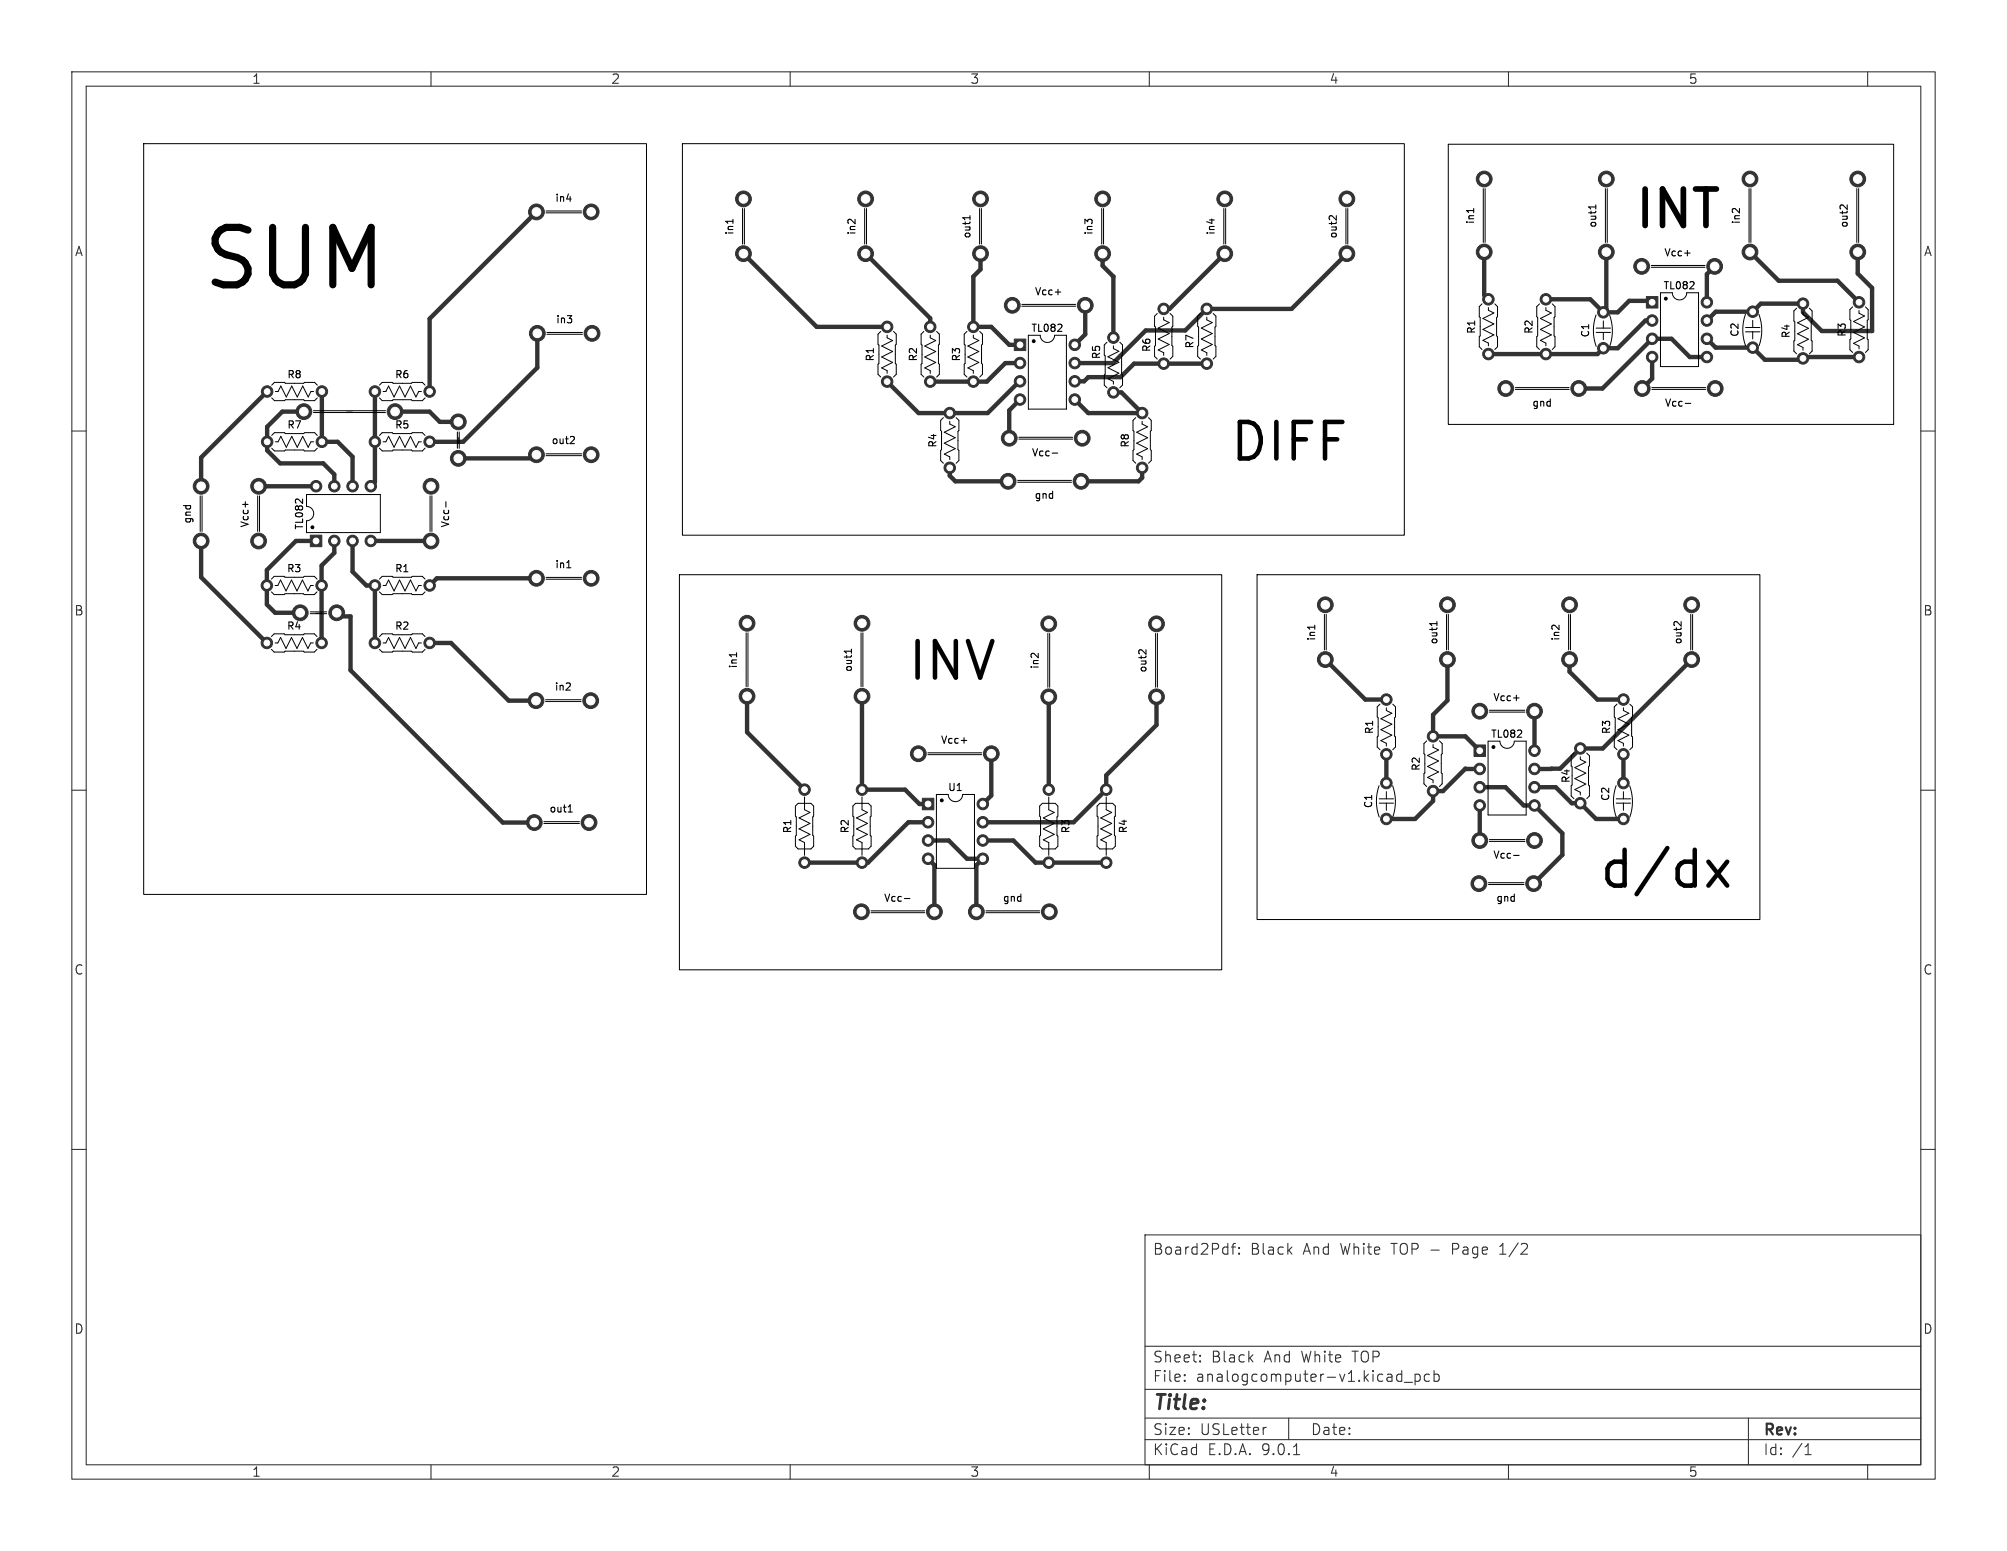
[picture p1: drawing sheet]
<svg xmlns="http://www.w3.org/2000/svg" width="279mm" height="216mm" viewBox="0 0 279 216" stroke-linecap="round" stroke-linejoin="round" font-family="sans-serif">
<g fill="none" stroke="#333" stroke-width=".15">
<path d="M10 10h259.4v195.9h-259.4zM12 12h255.4v191.9h-255.4zM60 10v2M110 10v2M160 10v2M210 10v2M260 10v2M10 60h2M267.4 60h2M10 110h2M267.4 110h2M10 160h2"/>
<path d="M159.4 171.9h108v32h-108zM171.4 173.6h.6M172 173.1l-.3 .1-.1 .1v1.3M172.5 174.4l.1 .1-.1 .1M172.5 174.4l-.1 .1 .1 .1M172.5 173.7v.1M172.5 174.4v.2M172.5 173.7h.1l-.1 .1M172.5 173.7h-.1l.1 .1M208.8 174.6h.8M209.1 173.3l-.3 .2M267.4 160h2"/>
<path d="M159.4 197.4h108M159.4 193.4h108M159.4 187.4h108M164.9 192.1l.1 .1-.1 .1M164.9 192.1v.1v.1M164.9 191.4v.1M164.9 192.1v.2M164.9 191.4h.1l-.1 .1M167.1 189.4v.1v.1M167.1 189.4l-.1 .1 .1 .1M167.1 188.7v.1M167.1 189.4v.2"/>
<path d="M167.1 188.7h-.1l.1 .1M176.3 198.7l-.3 .1M179.4 197.4v3M194.7 191.3l.4 .1M195.1 190.8v1.5M195.1 192.2l-.4 .1M195.5 192.4h1.1M197 191.4l.4-.1 .3 .3v.4l-.1 .2-.2 .1-.4-.1M197 191.3v1.5M199 191.4l-.4-.1-.3 .3v.4l.1 .2 .2 .1 .4-.1M199.6 191.4l.5-.1 .3 .3v.4l-.2 .2-.1 .1-.5-.1M199.6 190.8v1.5"/>
<path d="M243.4 197.4v6.5M60 203.9v2M110 203.9v2M159.4 200.4h108M160 203.9v2M180.1 202.5h.8M210 203.9v2M251.3 202.5h.8M251.4 201.3l.3-.3v1.5M260 203.9v2"/>
</g>
<g fill="#333" stroke="#333" stroke-width=".14">
<path d="M141.2 47.2h1.6v1.6h-1.6z"/>
<path d="M43.2 74.5h1.6v1.6h-1.6z"/>
<path d="M229.2 41.3h1.6v1.6h-1.6z"/>
<path d="M205.2 103.7h1.6v1.6h-1.6z"/>
<path d="M128.4 111.1h1.6v1.6h-1.6z"/>
<circle cx="226" cy="105" r=".8"/>
<circle cx="226" cy="97.4" r=".8"/>
<circle cx="193" cy="105" r=".8"/>
<circle cx="193" cy="97.4" r=".8"/>
<circle cx="251" cy="49.9" r=".8"/>
<circle cx="251" cy="42.3" r=".8"/>
<circle cx="37.2" cy="81.5" r=".8"/>
<circle cx="44.8" cy="81.5" r=".8"/>
<circle cx="228.5" cy="37.1" r="1.1"/>
<circle cx="238.7" cy="37.1" r="1.1"/>
<circle cx="136.5" cy="35.3" r="1.1"/>
<circle cx="136.5" cy="27.7" r="1.1"/>
<circle cx="74.8" cy="46.4" r="1.1"/>
<circle cx="82.4" cy="46.4" r="1.1"/>
<circle cx="206.6" cy="35.1" r="1.1"/>
<circle cx="206.6" cy="24.9" r="1.1"/>
<circle cx="142" cy="50.5" r=".8"/>
<circle cx="142" cy="53.1" r=".8"/>
<circle cx="142" cy="55.6" r=".8"/>
<circle cx="149.6" cy="55.6" r=".8"/>
<circle cx="149.6" cy="53.1" r=".8"/>
<circle cx="149.6" cy="50.5" r=".8"/>
<circle cx="149.6" cy="48" r=".8"/>
<circle cx="120.5" cy="35.3" r="1.1"/>
<circle cx="120.5" cy="27.7" r="1.1"/>
<circle cx="193" cy="114" r=".8"/>
<circle cx="193" cy="109" r=".8"/>
<circle cx="140.9" cy="42.5" r="1.1"/>
<circle cx="151.1" cy="42.5" r="1.1"/>
<circle cx="150.5" cy="67" r="1.1"/>
<circle cx="140.3" cy="67" r="1.1"/>
<circle cx="155" cy="54.6" r=".8"/>
<circle cx="155" cy="47" r=".8"/>
<circle cx="218.5" cy="91.8" r="1.1"/>
<circle cx="218.5" cy="84.2" r="1.1"/>
<circle cx="209.6" cy="54.1" r="1.1"/>
<circle cx="219.8" cy="54.1" r="1.1"/>
<circle cx="206" cy="99" r="1.1"/>
<circle cx="213.6" cy="99" r="1.1"/>
<circle cx="46.5" cy="75.3" r=".8"/>
<circle cx="49.1" cy="75.3" r=".8"/>
<circle cx="51.6" cy="75.3" r=".8"/>
<circle cx="51.6" cy="67.7" r=".8"/>
<circle cx="49.1" cy="67.7" r=".8"/>
<circle cx="46.5" cy="67.7" r=".8"/>
<circle cx="44" cy="67.7" r=".8"/>
<circle cx="82.3" cy="63.3" r="1.1"/>
<circle cx="74.7" cy="63.3" r="1.1"/>
<circle cx="235.5" cy="91.8" r="1.1"/>
<circle cx="235.5" cy="84.2" r="1.1"/>
<circle cx="230" cy="44.6" r=".8"/>
<circle cx="230" cy="47.2" r=".8"/>
<circle cx="230" cy="49.7" r=".8"/>
<circle cx="237.6" cy="49.7" r=".8"/>
<circle cx="237.6" cy="47.2" r=".8"/>
<circle cx="237.6" cy="44.6" r=".8"/>
<circle cx="237.6" cy="42.1" r=".8"/>
<circle cx="132.2" cy="65.1" r=".8"/>
<circle cx="132.2" cy="57.5" r=".8"/>
<circle cx="206" cy="107" r=".8"/>
<circle cx="206" cy="109.6" r=".8"/>
<circle cx="206" cy="112.1" r=".8"/>
<circle cx="213.6" cy="112.1" r=".8"/>
<circle cx="213.6" cy="109.6" r=".8"/>
<circle cx="213.6" cy="107" r=".8"/>
<circle cx="213.6" cy="104.5" r=".8"/>
<circle cx="228.6" cy="54.1" r="1.1"/>
<circle cx="238.8" cy="54.1" r="1.1"/>
<circle cx="140.5" cy="61" r="1.1"/>
<circle cx="150.7" cy="61" r="1.1"/>
<circle cx="74.4" cy="114.5" r="1.1"/>
<circle cx="82" cy="114.5" r="1.1"/>
<circle cx="104" cy="96.9" r="1.1"/>
<circle cx="104" cy="86.8" r="1.1"/>
<circle cx="205.9" cy="123" r="1.1"/>
<circle cx="213.5" cy="123" r="1.1"/>
<circle cx="123.5" cy="53.1" r=".8"/>
<circle cx="123.5" cy="45.5" r=".8"/>
<circle cx="215.2" cy="49.3" r=".8"/>
<circle cx="215.2" cy="41.7" r=".8"/>
<circle cx="161" cy="97" r="1.1"/>
<circle cx="161" cy="86.8" r="1.1"/>
<circle cx="52.2" cy="81.5" r=".8"/>
<circle cx="59.8" cy="81.5" r=".8"/>
<circle cx="226" cy="114" r=".8"/>
<circle cx="226" cy="109" r=".8"/>
<circle cx="74.7" cy="29.5" r="1.1"/>
<circle cx="82.3" cy="29.5" r="1.1"/>
<circle cx="146" cy="109.9" r=".8"/>
<circle cx="146" cy="120.1" r=".8"/>
<circle cx="258.6" cy="35.1" r="1.1"/>
<circle cx="258.6" cy="24.9" r="1.1"/>
<circle cx="74.7" cy="80.5" r="1.1"/>
<circle cx="82.3" cy="80.5" r="1.1"/>
<circle cx="37.2" cy="89.5" r=".8"/>
<circle cx="44.8" cy="89.5" r=".8"/>
<circle cx="52.2" cy="61.5" r=".8"/>
<circle cx="59.8" cy="61.5" r=".8"/>
<circle cx="120" cy="96.9" r="1.1"/>
<circle cx="120" cy="86.8" r="1.1"/>
<circle cx="223.6" cy="35.1" r="1.1"/>
<circle cx="223.6" cy="24.9" r="1.1"/>
<circle cx="159" cy="65.1" r=".8"/>
<circle cx="159" cy="57.5" r=".8"/>
<circle cx="127.8" cy="104.9" r="1.1"/>
<circle cx="138" cy="104.9" r="1.1"/>
<circle cx="60" cy="75.3" r="1.1"/>
<circle cx="60" cy="67.7" r="1.1"/>
<circle cx="223.2" cy="48.5" r=".8"/>
<circle cx="223.2" cy="43.5" r=".8"/>
<circle cx="28" cy="75.3" r="1.1"/>
<circle cx="28" cy="67.7" r="1.1"/>
<circle cx="52.2" cy="54.5" r=".8"/>
<circle cx="59.8" cy="54.5" r=".8"/>
<circle cx="201.5" cy="91.8" r="1.1"/>
<circle cx="201.5" cy="84.2" r="1.1"/>
<circle cx="37.2" cy="54.5" r=".8"/>
<circle cx="44.8" cy="54.5" r=".8"/>
<circle cx="207.2" cy="49.3" r=".8"/>
<circle cx="207.2" cy="41.7" r=".8"/>
<circle cx="74.6" cy="97.5" r="1.1"/>
<circle cx="82.2" cy="97.5" r="1.1"/>
<circle cx="52.2" cy="89.5" r=".8"/>
<circle cx="59.8" cy="89.5" r=".8"/>
<circle cx="103.5" cy="35.3" r="1.1"/>
<circle cx="103.5" cy="27.7" r="1.1"/>
<circle cx="135.5" cy="53.1" r=".8"/>
<circle cx="135.5" cy="45.5" r=".8"/>
<circle cx="42.3" cy="57.3" r="1.1"/>
<circle cx="55" cy="57.3" r="1.1"/>
<circle cx="220" cy="104.2" r=".8"/>
<circle cx="220" cy="111.8" r=".8"/>
<circle cx="36" cy="75.3" r="1.1"/>
<circle cx="36" cy="67.7" r="1.1"/>
<circle cx="112" cy="120.1" r=".8"/>
<circle cx="112" cy="109.9" r=".8"/>
<circle cx="119.9" cy="126.9" r="1.1"/>
<circle cx="130.1" cy="126.9" r="1.1"/>
<circle cx="120" cy="120.1" r=".8"/>
<circle cx="120" cy="109.9" r=".8"/>
<circle cx="258.8" cy="49.7" r=".8"/>
<circle cx="258.8" cy="42.1" r=".8"/>
<circle cx="41.8" cy="85.3" r="1.1"/>
<circle cx="46.9" cy="85.3" r="1.1"/>
<circle cx="154" cy="109.9" r=".8"/>
<circle cx="154" cy="120.1" r=".8"/>
<circle cx="153.5" cy="35.3" r="1.1"/>
<circle cx="153.5" cy="27.7" r="1.1"/>
<circle cx="244" cy="48.4" r=".8"/>
<circle cx="244" cy="43.4" r=".8"/>
<circle cx="146" cy="97" r="1.1"/>
<circle cx="146" cy="86.8" r="1.1"/>
<circle cx="199.5" cy="110.1" r=".8"/>
<circle cx="199.5" cy="102.5" r=".8"/>
<circle cx="162" cy="50.6" r=".8"/>
<circle cx="162" cy="43" r=".8"/>
<circle cx="129.5" cy="53.1" r=".8"/>
<circle cx="129.5" cy="45.5" r=".8"/>
<circle cx="37.2" cy="61.5" r=".8"/>
<circle cx="44.8" cy="61.5" r=".8"/>
<circle cx="135.9" cy="126.9" r="1.1"/>
<circle cx="146.1" cy="126.9" r="1.1"/>
<circle cx="168" cy="50.6" r=".8"/>
<circle cx="168" cy="43" r=".8"/>
<circle cx="243.6" cy="35.1" r="1.1"/>
<circle cx="243.6" cy="24.9" r="1.1"/>
<circle cx="206" cy="117" r="1.1"/>
<circle cx="213.6" cy="117" r="1.1"/>
<circle cx="170.5" cy="35.3" r="1.1"/>
<circle cx="170.5" cy="27.7" r="1.1"/>
<circle cx="129.2" cy="114.5" r=".8"/>
<circle cx="129.2" cy="117" r=".8"/>
<circle cx="129.2" cy="119.5" r=".8"/>
<circle cx="136.8" cy="119.5" r=".8"/>
<circle cx="136.8" cy="117" r=".8"/>
<circle cx="136.8" cy="114.5" r=".8"/>
<circle cx="136.8" cy="111.9" r=".8"/>
<circle cx="63.8" cy="63.8" r="1.1"/>
<circle cx="63.8" cy="58.7" r="1.1"/>
<circle cx="187.5" cy="35.3" r="1.1"/>
<circle cx="187.5" cy="27.7" r="1.1"/>
<circle cx="184.5" cy="91.8" r="1.1"/>
<circle cx="184.5" cy="84.2" r="1.1"/>
</g>
<g fill="none" stroke="#333" stroke-width=".61">
<path d="M74.7 29.5l-14.9 14.9v10.1M103.5 35.3l10.2 10.2h9.8v-.5M120.5 35.3l9 9v1.2M136.5 35.3v2.2l-1 1v7h2.5l2.5 2.5h1.5M153.5 35.3v1.7l1.5 1.5M154.9 38.5h.1M155 38.5v8.5M170.5 35.3l-7.7 7.7h-.8M187.5 35.3l-7.7 7.7h-11.8l-3 3h-5.5l-4.5 4.5h-5.4M206.6 35.1v6l.6 .6M223.6 35.1v8l-.4 .4M238.7 37.1l-1.1 1.1v3.9"/>
<path d="M243.6 35.1l4 4h8.2l3 3M258.6 35.1v3l2 2v6h-7l-2.6-2.6v-1.2h-5.9l-1.1 1.1h-5.2l-1.2 1.2M37.2 54.5l-9.2 9.2v4M42.3 57.3h-3l-2.1 2.1v3.3l1.8 1.8h6l1.5 1.5v1.7M44.8 54.5v7h2.2l2.1 2.1v4.1M52.2 54.5v12.6l-.6 .6M55 57.3h4.8l1.4 1.4h2.6M74.8 46.4v4.8l-10.3 10.3h-4.7M141.9 53l.1 .1M142 53.1h.1M142 53.1l-4.5 4.4h-9.6l-4.4-4.4M142 55.6l-1.5 1.5v3.9"/>
<path d="M142 50.5h-2l-2.6 2.6h-7.9M151.1 42v4.5l-1.5 1.5M155 54.6h1.1l2.9 2.9h-7.5l-1.9-1.9M168 50.6h-10.1l-1.9 1.9h-4.5l-.6 .6h-1.3M215.2 41.7h6.2l1.8 1.8M230 49.7v3l-1.4 1.4M230 44.6h-.9l-3.9 3.9h-2l-.8 .8h-15.2M230 42.1l-.2-.2h-3l-1.6 1.6h-2M237.6 49.7h-2.4l-2.5-2.5h-2.7l-6.9 6.9h-3.3M237.6 47.2l1.2 1.2h5.2l1.7 1.7h5.1l.4-.4h6.8M237.6 42.1h.1M28 75.3v5l9.2 9.2"/>
<path d="M36 67.7h8M44 75.3h-2.8l-4 4v4.9l1.1 1.1h3.5M44 67.7h.1M46.5 75.3v1.7l-1.7 1.7v10.8M49.1 75.3v4.3l1.9 1.9h1.2v8M51.6 75.3h8.4M60 75.3h.1M74.7 63.3l-.5 .5h-10.4M132.2 65.1v1.1l.8 .8h7.3M159 65.1v1.4l-.5 .5h-8M46.9 85.3l.5 .5h1.4v7.5l21.2 21.2h4.4M59.8 89.5h3l8 8h3.8"/>
<path d="M74.7 80.5h-13.9l-1 1M104 96.9v5l8 8M120 96.9v13h6l2 2h1.2M146 97v12.9M161 97v3.9l-7 7v2l-4.5 4.6h-12.7M184.5 91.8l5.6 5.6h2.9M201.5 91.8v5.7l-2 2v3h4.5l2 2M213.6 99v5.5M218.5 91.8v1.7l3.9 3.9h3.6M235.5 91.8l-12.4 12.4h-3.1l-2.8 2.8h-3.6M129.2 117h2.9l2.5 2.5h2.2l-.9 .9v6.5M129.2 119.5l.9 .9v6.5"/>
<path d="M129.2 114.5h-2.7l-5.7 5.6h-8.8M136.8 117h4.3l3.1 3.1h9.8M138 104.9v5.8l-1.2 1.2M193 105v4M206 107h-2l-3.1 3.1h-1.4v1.4l-2.5 2.5h-4M206 109.6h3.6l2.5 2.5h1.5l3.9 3.9v3l-4 4M206 112.1v4.9M213.6 109.6h3l2.2 2.2h1.2l2.2 2.2h3.8M226 105v4"/>
</g>
<path d="M230 44.6l-.5 .5" fill="none" stroke="#333" stroke-width=".2"/>
<g fill="#fff" stroke="#fff" stroke-width=".14">
<circle cx="226" cy="105" r=".4"/>
<circle cx="226" cy="97.4" r=".4"/>
<circle cx="193" cy="105" r=".4"/>
<circle cx="193" cy="97.4" r=".4"/>
<circle cx="251" cy="49.9" r=".4"/>
<circle cx="251" cy="42.3" r=".4"/>
<circle cx="37.2" cy="81.5" r=".4"/>
<circle cx="44.8" cy="81.5" r=".4"/>
<circle cx="228.5" cy="37.1" r=".6"/>
<circle cx="238.7" cy="37.1" r=".6"/>
<circle cx="136.5" cy="35.3" r=".6"/>
<circle cx="136.5" cy="27.7" r=".6"/>
<circle cx="74.8" cy="46.4" r=".6"/>
<circle cx="82.4" cy="46.4" r=".6"/>
<circle cx="206.6" cy="35.1" r=".6"/>
<circle cx="206.6" cy="24.9" r=".6"/>
<circle cx="142" cy="48" r=".4"/>
<circle cx="142" cy="50.5" r=".4"/>
<circle cx="142" cy="53.1" r=".4"/>
<circle cx="142" cy="55.6" r=".4"/>
<circle cx="149.6" cy="55.6" r=".4"/>
<circle cx="149.6" cy="53.1" r=".4"/>
<circle cx="149.6" cy="50.5" r=".4"/>
<circle cx="149.6" cy="48" r=".4"/>
<circle cx="120.5" cy="35.3" r=".6"/>
<circle cx="120.5" cy="27.7" r=".6"/>
<circle cx="193" cy="114" r=".4"/>
<circle cx="193" cy="109" r=".4"/>
<circle cx="140.9" cy="42.5" r=".6"/>
<circle cx="151.1" cy="42.5" r=".6"/>
<circle cx="150.5" cy="67" r=".6"/>
<circle cx="140.3" cy="67" r=".6"/>
<circle cx="155" cy="54.6" r=".4"/>
<circle cx="155" cy="47" r=".4"/>
<circle cx="218.5" cy="91.8" r=".6"/>
<circle cx="218.5" cy="84.2" r=".6"/>
<circle cx="209.6" cy="54.1" r=".6"/>
<circle cx="219.8" cy="54.1" r=".6"/>
<circle cx="206" cy="99" r=".6"/>
<circle cx="213.6" cy="99" r=".6"/>
<circle cx="44" cy="75.3" r=".4"/>
<circle cx="46.5" cy="75.3" r=".4"/>
<circle cx="49.1" cy="75.3" r=".4"/>
<circle cx="51.6" cy="75.3" r=".4"/>
<circle cx="51.6" cy="67.7" r=".4"/>
<circle cx="49.1" cy="67.7" r=".4"/>
<circle cx="46.5" cy="67.7" r=".4"/>
<circle cx="44" cy="67.7" r=".4"/>
<circle cx="82.3" cy="63.3" r=".6"/>
<circle cx="74.7" cy="63.3" r=".6"/>
<circle cx="235.5" cy="91.8" r=".6"/>
<circle cx="235.5" cy="84.2" r=".6"/>
<circle cx="230" cy="42.1" r=".4"/>
<circle cx="230" cy="44.6" r=".4"/>
<circle cx="230" cy="47.2" r=".4"/>
<circle cx="230" cy="49.7" r=".4"/>
<circle cx="237.6" cy="49.7" r=".4"/>
<circle cx="237.6" cy="47.2" r=".4"/>
<circle cx="237.6" cy="44.6" r=".4"/>
<circle cx="237.6" cy="42.1" r=".4"/>
<circle cx="132.2" cy="65.1" r=".4"/>
<circle cx="132.2" cy="57.5" r=".4"/>
<circle cx="206" cy="104.5" r=".4"/>
<circle cx="206" cy="107" r=".4"/>
<circle cx="206" cy="109.6" r=".4"/>
<circle cx="206" cy="112.1" r=".4"/>
<circle cx="213.6" cy="112.1" r=".4"/>
<circle cx="213.6" cy="109.6" r=".4"/>
<circle cx="213.6" cy="107" r=".4"/>
<circle cx="213.6" cy="104.5" r=".4"/>
<circle cx="228.6" cy="54.1" r=".6"/>
<circle cx="238.8" cy="54.1" r=".6"/>
<circle cx="140.5" cy="61" r=".6"/>
<circle cx="150.7" cy="61" r=".6"/>
<circle cx="74.4" cy="114.5" r=".6"/>
<circle cx="82" cy="114.5" r=".6"/>
<circle cx="104" cy="96.9" r=".6"/>
<circle cx="104" cy="86.8" r=".6"/>
<circle cx="205.9" cy="123" r=".6"/>
<circle cx="213.5" cy="123" r=".6"/>
<circle cx="123.5" cy="53.1" r=".4"/>
<circle cx="123.5" cy="45.5" r=".4"/>
<circle cx="215.2" cy="49.3" r=".4"/>
<circle cx="215.2" cy="41.7" r=".4"/>
<circle cx="161" cy="97" r=".6"/>
<circle cx="161" cy="86.8" r=".6"/>
<circle cx="52.2" cy="81.5" r=".4"/>
<circle cx="59.8" cy="81.5" r=".4"/>
<circle cx="226" cy="114" r=".4"/>
<circle cx="226" cy="109" r=".4"/>
<circle cx="74.7" cy="29.5" r=".6"/>
<circle cx="82.3" cy="29.5" r=".6"/>
<circle cx="146" cy="109.9" r=".4"/>
<circle cx="146" cy="120.1" r=".4"/>
<circle cx="258.6" cy="35.1" r=".6"/>
<circle cx="258.6" cy="24.9" r=".6"/>
<circle cx="74.7" cy="80.5" r=".6"/>
<circle cx="82.3" cy="80.5" r=".6"/>
<circle cx="37.2" cy="89.5" r=".4"/>
<circle cx="44.8" cy="89.5" r=".4"/>
<circle cx="52.2" cy="61.5" r=".4"/>
<circle cx="59.8" cy="61.5" r=".4"/>
<circle cx="120" cy="96.9" r=".6"/>
<circle cx="120" cy="86.8" r=".6"/>
<circle cx="223.6" cy="35.1" r=".6"/>
<circle cx="223.6" cy="24.9" r=".6"/>
<circle cx="159" cy="65.1" r=".4"/>
<circle cx="159" cy="57.5" r=".4"/>
<circle cx="127.8" cy="104.9" r=".6"/>
<circle cx="138" cy="104.9" r=".6"/>
<circle cx="60" cy="75.3" r=".6"/>
<circle cx="60" cy="67.7" r=".6"/>
<circle cx="223.2" cy="48.5" r=".4"/>
<circle cx="223.2" cy="43.5" r=".4"/>
<circle cx="28" cy="75.3" r=".6"/>
<circle cx="28" cy="67.7" r=".6"/>
<circle cx="52.2" cy="54.5" r=".4"/>
<circle cx="59.8" cy="54.5" r=".4"/>
<circle cx="201.5" cy="91.8" r=".6"/>
<circle cx="201.5" cy="84.2" r=".6"/>
<circle cx="37.2" cy="54.5" r=".4"/>
<circle cx="44.8" cy="54.5" r=".4"/>
<circle cx="207.2" cy="49.3" r=".4"/>
<circle cx="207.2" cy="41.7" r=".4"/>
<circle cx="74.6" cy="97.5" r=".6"/>
<circle cx="82.2" cy="97.5" r=".6"/>
<circle cx="52.2" cy="89.5" r=".4"/>
<circle cx="59.8" cy="89.5" r=".4"/>
<circle cx="103.5" cy="35.3" r=".6"/>
<circle cx="103.5" cy="27.7" r=".6"/>
<circle cx="135.5" cy="53.1" r=".4"/>
<circle cx="135.5" cy="45.5" r=".4"/>
<circle cx="42.3" cy="57.3" r=".6"/>
<circle cx="55" cy="57.3" r=".6"/>
<circle cx="220" cy="104.2" r=".4"/>
<circle cx="220" cy="111.8" r=".4"/>
<circle cx="36" cy="75.3" r=".6"/>
<circle cx="36" cy="67.7" r=".6"/>
<circle cx="112" cy="120.1" r=".4"/>
<circle cx="112" cy="109.9" r=".4"/>
<circle cx="119.9" cy="126.9" r=".6"/>
<circle cx="130.1" cy="126.9" r=".6"/>
<circle cx="120" cy="120.1" r=".4"/>
<circle cx="120" cy="109.9" r=".4"/>
<circle cx="258.8" cy="49.7" r=".4"/>
<circle cx="258.8" cy="42.1" r=".4"/>
<circle cx="41.8" cy="85.3" r=".6"/>
<circle cx="46.9" cy="85.3" r=".6"/>
<circle cx="154" cy="109.9" r=".4"/>
<circle cx="154" cy="120.1" r=".4"/>
<circle cx="153.5" cy="35.3" r=".6"/>
<circle cx="153.5" cy="27.7" r=".6"/>
<circle cx="244" cy="48.4" r=".4"/>
<circle cx="244" cy="43.4" r=".4"/>
<circle cx="146" cy="97" r=".6"/>
<circle cx="146" cy="86.8" r=".6"/>
<circle cx="199.5" cy="110.1" r=".4"/>
<circle cx="199.5" cy="102.5" r=".4"/>
<circle cx="162" cy="50.6" r=".4"/>
<circle cx="162" cy="43" r=".4"/>
<circle cx="129.5" cy="53.1" r=".4"/>
<circle cx="129.5" cy="45.5" r=".4"/>
<circle cx="37.2" cy="61.5" r=".4"/>
<circle cx="44.8" cy="61.5" r=".4"/>
<circle cx="135.9" cy="126.9" r=".6"/>
<circle cx="146.1" cy="126.9" r=".6"/>
<circle cx="168" cy="50.6" r=".4"/>
<circle cx="168" cy="43" r=".4"/>
<circle cx="243.6" cy="35.1" r=".6"/>
<circle cx="243.6" cy="24.9" r=".6"/>
<circle cx="206" cy="117" r=".6"/>
<circle cx="213.6" cy="117" r=".6"/>
<circle cx="170.5" cy="35.3" r=".6"/>
<circle cx="170.5" cy="27.7" r=".6"/>
<circle cx="129.2" cy="111.9" r=".4"/>
<circle cx="129.2" cy="114.5" r=".4"/>
<circle cx="129.2" cy="117" r=".4"/>
<circle cx="129.2" cy="119.5" r=".4"/>
<circle cx="136.8" cy="119.5" r=".4"/>
<circle cx="136.8" cy="117" r=".4"/>
<circle cx="136.8" cy="114.5" r=".4"/>
<circle cx="136.8" cy="111.9" r=".4"/>
<circle cx="63.8" cy="63.8" r=".6"/>
<circle cx="63.8" cy="58.7" r=".6"/>
<circle cx="187.5" cy="35.3" r=".6"/>
<circle cx="187.5" cy="27.7" r=".6"/>
<circle cx="184.5" cy="91.8" r=".6"/>
<circle cx="184.5" cy="84.2" r=".6"/>
</g>
<path d="M237.8 119.9l2.7 3.4M240.5 119.9l-2.7 3.4" fill="none" stroke="#000" stroke-width=".63"/>
<g fill="none" stroke="#000" stroke-width=".15">
<path d="M78.9 27.7h.6M102 30.5v.6M135 30v.6M135 30.3h-1l.2 .1M168.7 30.5v.6M186 30v.6l-.5-.5-.3-.1-.2 .2M205.2 29v.6M222.2 28.5v.6M222.2 28.8h-1l.1 .1M257.2 28.5v.6l-.6-.5-.3-.1-.1 .2M48.3 57.4h.7M146.9 40.7h.8"/>
<path d="M234.6 56.2h.8M34.2 69.8v.8M62.1 69.8v.8M63.9 60.9v.8M78.9 79h.6M79.8 60.8l.2 .1-.1 .3-.6 .6h.7M146.5 63.1h.7M44 85.4h.7M102.5 90.9v.5M118.5 90.4v.5M118.5 90.6h-1l.2 .1M159.5 90.4v.7l-.5-.6-.3-.1-.2 .2"/>
<path d="M183 87v.6M200 86.5v.6M200 86.8h-1l.2 .1M210.7 97.2h.8M234 86.5v.6l-.5-.5-.3-.1-.2 .2M79.1 113h.6M79.3 112.2l.1-.2v1M133.8 103.1h.8M210.7 119.1h.8M125.9 125.1h.8"/>
</g>
<g fill="none" stroke="#000" stroke-width=".14">
<path d="M20 20h70v104.5h-70zM76 29.4h5M76 29.6h5M95 20h100.5v54.5h-100.5zM103.4 29v5M103.6 29v5M120.4 29v5M120.6 29v5M136.4 29v5M136.6 29v5M153.4 29v5M153.6 29v5"/>
<path d="M170.4 29v5M170.6 29v5M187.4 29v5M187.6 29v5M201.6 20.1h62v39h-62zM206.5 26.3v7.4M206.7 26.3v7.4M223.5 26.3v7.4M223.7 26.3v7.4M229.9 37h7.5M229.9 37.2h7.5M243.5 26.3v7.4"/>
<path d="M243.7 26.3v7.4M258.5 26.3v7.4M258.7 26.3v7.4M37.8 55.4l.4 .4h1.4l.1-.2h2.6l.1 .2h1.4l.4-.4M38.3 54.5h.4l.4-.8 .8 1.6 .7-1.6 .8 1.6 .7-1.6 .8 1.6 .4-.8h.4M39.6 53.2h-1.4l-.4 .4M41 53.4l2.8-.2 .4 .4M43.6 57.2h10.1M43.6 57.4h10.1M52.8 55.4l.4 .4h1.4l.1-.2h2.6l.1 .2h1.4l.4-.4M53.3 54.5h.4l.4-.8 .8 1.6 .7-1.6 .8 1.6 .7-1.6 .8 1.6 .4-.8h.4M54.6 53.2h-1.4l-.4 .4"/>
<path d="M56 53.4l2.8-.2 .4 .4M76.1 46.3h5M76.1 46.5h5M122.6 46.1l-.4 .4v1.4l.2 .1v2.6l-.2 .1v1.4l.4 .4M123.5 46.6v.4l.8 .4-1.6 .8 1.6 .7-1.6 .8 1.6 .8-1.6 .7 .8 .4v.4M124.4 46.1l.4 .4v1.4l-.2 .1v2.6l.2 .1v1.4l-.4 .4M128.6 46.1l-.4 .4v1.4l.2 .1v2.6l-.2 .1v1.4l.4 .4M129.5 46.6v.4l.8 .4-1.6 .8 1.6 .7-1.6 .8 1.6 .8-1.6 .7 .8 .4v.4M130.4 46.1l.4 .4v1.4l-.2 .1v2.6l.2 .1v1.4l-.4 .4M131.3 58.1l-.4 .4v1.4l.2 .1v2.6l-.2 .1v1.4l.4 .4M132.2 58.6v.4l.8 .4-1.5 .8 1.5 .7-1.5 .8 1.5 .8-1.5 .7 .7 .4v.4M133.1 58.1l.4 .4v1.4l-.1 .1v2.6l.1 .1v1.4l-.4 .4"/>
<path d="M134.2 50.7v1.4l.4 .4M134.6 46.1l-.4 .4 .2 2.8M135.5 46.6v.4l.8 .4-1.6 .8 1.6 .7-1.6 .8 1.6 .8-1.6 .7 .8 .4v.4M136.4 46.1l.4 .4v1.4l-.2 .1v2.6l.2 .1v1.4l-.4 .4M142.3 42.4h7.4M142.3 42.6h7.4M144.8 46.7a1 1 0 0 0 1 1 1 1 0 0 0 1-1h1.7v10.3h-5.3v-10.3M153.9 49.5v2.6l-.2 .1v1.4l.4 .4M154.1 47.6l-.4 .4M155 48.1v.4l.8 .4-1.6 .8 1.6 .7-1.6 .8 1.6 .8-1.6 .7 .8 .4v.4M155.9 47.6l.4 .4v1.4l-.2 .1v2.6l.2 .1v1.4l-.4 .4M158.1 58.1l-.4 .4 .2 2.8"/>
<path d="M159 58.6v.4l.8 .4-1.6 .8 1.6 .7-1.6 .8 1.6 .8-1.6 .7 .8 .4v.4M159.9 58.1l.4 .4v1.4l-.2 .1v2.6l.2 .1v1.4l-.4 .4M160.7 48.2v1.4l.4 .4M161.1 43.6l-.4 .4v1.4l.2 .1v2.6M162 44.1v.4l.8 .4-1.6 .8 1.6 .7-1.6 .8 1.6 .8-1.6 .7 .8 .4v.4M162.9 43.6l.4 .4v1.4l-.2 .1v2.6l.2 .1v1.4l-.4 .4M167.1 43.6l-.4 .4v1.4l.2 .1v2.6l-.2 .1v1.4l.4 .4M168 44.1v.4l.8 .4-1.6 .8 1.6 .7-1.6 .8 1.6 .8-1.6 .7 .8 .4v.4M168.9 43.6l.4 .4v1.4l-.2 .1v2.6l.2 .1v1.4l-.4 .4M206.3 42.3l-.4 .4v1.4l.2 .1v2.5l-.2 .2v1.4l.4 .4M207.2 42.8v.4l.8 .4-1.6 .7 1.6 .8-1.6 .8 1.6 .7-1.6 .8 .8 .4v.3M208.1 42.3l.4 .4v1.4l-.2 .1v2.5l.2 .2v1.4l-.4 .4"/>
<path d="M211 54h7.4M211 54.2h7.4M214.3 42.3l-.4 .4v1.4l.2 .1v2.5l-.2 .2v1.4l.4 .4M215.2 42.8v.4l.8 .4-1.6 .7 1.6 .8-1.6 .8 1.6 .7-1.6 .8 .8 .4v.3M216.1 42.3l.4 .4v1.4l-.2 .1v2.5l.2 .2v1.4l-.4 .4M222.2 43.8a6.5 6.5 0 0 0 0 4.4M222.2 46.3h2M222.2 45.7h2M223.2 44.7v1M223.2 46.3v1M224.1 43.8a6.5 6.5 0 0 1 0 4.4M230 54h7.4"/>
<path d="M230 54.2h7.4M232.8 40.7a1 1 0 0 0 1 1 1 1 0 0 0 1-1h1.7v10.3h-5.3v-10.3M243 43.8a6.5 6.5 0 0 0 0 4.3M243 45.6h2M243 46.2h2M244 44.6v1M244 46.2v1M244.9 43.8a6.5 6.5 0 0 1 0 4.3M250.1 42.9l-.4 .4v1.4l.2 .1v2.6l-.2 .1v1.4l.4 .4M251 43.4v.4l.8 .4-1.6 .7 1.6 .8-1.6 .8 1.6 .7-1.6 .8 .8 .4v.3M251.9 42.9l.4 .4v1.4l-.2 .1v2.6l.2 .1v1.4l-.4 .4M257.5 47.3v1.4l.4 .4"/>
<path d="M257.9 42.7l-.4 .4 .2 2.8M258.8 43.2v.4l.8 .4-1.6 .7 1.6 .8-1.6 .8 1.6 .7-1.6 .8 .8 .4v.4M259.7 42.7l.4 .4v1.4l-.2 .1v2.6l.2 .1v1.4l-.4 .4M27.9 69v5M28.1 69v5M35.9 69v5M36.1 69v5M37.8 60.6l.4-.4h1.4l.1 .2h2.6l.1-.2h1.4l.4 .4M37.8 62.4l.4 .4h1.4l.1-.2h2.6l.1 .2h1.4l.4-.4M38.3 61.5h.4l.4-.8 .8 1.6 .7-1.6 .8 1.6 .7-1.6 .8 1.6 .4-.8h.4M42.7 72.5a1 1 0 0 0 1-1 1 1 0 0 0-1-1v-1.7h10.2v5.3h-10.2M52.8 62.4l.4 .4h1.4l.1-.2h2.6l.1 .2h1.4l.4-.4"/>
<path d="M53.3 61.5h.4l.4-.8 .8 1.6 .7-1.6 .8 1.6 .7-1.6 .8 1.6 .4-.8h.4M54.6 60.2h-1.4l-.4 .4M56 60.4l2.8-.2 .4 .4M59.9 69v5M60.1 69v5M63.7 60.1v2.3M63.9 60.1v2.3M76 63.2h5M76 63.4h5M141.7 66.9h7.5M141.7 67.1h7.5M141.8 60.9h7.5"/>
<path d="M141.8 61.1h7.5M157.7 62.7v1.4l.4 .4M37.8 82.4l.4 .4h1.4l.1-.2h2.5l.2 .2h1.4l.3-.4M37.8 88.6l.4-.4h1.4l.1 .2h2.5l.2-.2h1.4l.3 .4M37.8 90.4l.4 .4h1.4l.1-.2h2.5l.2 .2h1.4l.3-.4M38.3 81.5h.4l.4-.8 .7 1.6 .8-1.6 .7 1.6 .8-1.6 .8 1.6 .3-.8h.4M38.3 89.5h.4l.4-.8 .7 1.6 .8-1.6 .7 1.6 .8-1.6 .8 1.6 .3-.8h.4M39.6 80.2h-1.4l-.4 .4M41 80.4l2.8-.2 .3 .4M43.2 85.2h2.3M43.2 85.4h2.3M52.8 80.6l.4-.4h1.4l.1 .2h2.6l.1-.2h1.4l.4 .4"/>
<path d="M52.8 82.4l.4 .4h1.4l.1-.2h2.6l.1 .2h1.4l.4-.4M52.8 88.6l.4-.4h1.4l.1 .2h2.6l.1-.2h1.4l.4 .4M52.8 90.4l.4 .4h1.4l.1-.2h2.6l.1 .2h1.4l.4-.4M53.3 81.5h.4l.4-.8 .8 1.6 .7-1.6 .8 1.6 .7-1.6 .8 1.6 .4-.8h.4M53.3 89.5h.4l.4-.8 .8 1.6 .7-1.6 .8 1.6 .7-1.6 .8 1.6 .4-.8h.4M75.9 97.4h5M75.9 97.7h5M76 80.4h5M76 80.6h5M94.6 80h75.5v55h-75.5zM103.9 88.1v7.5M104.1 88.1v7.5"/>
<path d="M119.9 88.1v7.5M120.1 88.1v7.5M145.9 88.2v7.5M146.1 88.2v7.5M160.9 88.2v7.5M161.1 88.2v7.5M175 80h70v48h-70zM184.4 85.5v5M184.6 85.5v5M192.1 98l-.4 .4v1.4l.2 .1v2.6l-.2 .1v1.4l.4 .4M193 98.5v.4l.8 .4-1.6 .7 1.6 .8-1.6 .8 1.6 .7-1.6 .8 .8 .4v.4M193.9 98l.4 .4v1.4l-.2 .1v2.6l.2 .1v1.4l-.4 .4"/>
<path d="M201.4 85.5v5M201.6 85.5v5M207.3 98.9h5M207.3 99.1h5M218.4 85.5v5M218.6 85.5v5M225.1 98l-.4 .4 .2 2.8M226 98.5v.4l.8 .4-1.6 .7 1.6 .8-1.6 .8 1.6 .7-1.6 .8 .8 .4v.4M226.9 98l.4 .4v1.4l-.2 .1v2.6l.2 .1v1.4l-.4 .4M235.4 85.5v5M235.6 85.5v5M75.7 114.4h5"/>
<path d="M75.7 114.6h5M111.1 111.8h1.8l.4 .4v1.4l-.2 .1v2.6l.2 .1v1.4l-.4 .4h-1.8l-.4-.4v-1.4l.2-.1v-2.6l-.2-.1v-1.4zM112 110.9v1.8l.8 .4-1.6 .8 1.6 .7-1.6 .8 1.6 .7-1.6 .8 .8 .4v1.8M119.1 111.8h1.8l.4 .4v1.4l-.2 .1v2.6l.2 .1v1.4l-.4 .4h-1.8l-.4-.4v-1.4l.2-.1v-2.6l-.2-.1v-1.4zM120 110.9v1.8l.8 .4-1.6 .8 1.6 .7-1.6 .8 1.6 .7-1.6 .8 .8 .4v1.8M129.2 104.8h7.5M129.2 105h7.5M130.4 110.6h1.6a1 1 0 0 0 1 1 1 1 0 0 0 1-1h1.7v10.3h-5.3zM145.1 111.8h1.8l.4 .4v1.4l-.2 .1v2.6l.2 .1v1.4l-.4 .4h-1.8l-.4-.4v-1.4l.2-.1v-2.6l-.2-.1v-1.4zM146 110.9v1.8l.8 .4-1.6 .8 1.6 .7-1.6 .8 1.6 .7-1.6 .8 .8 .4v1.8M153.1 111.8h1.8l.4 .4v1.4l-.2 .1v2.6l.2 .1v1.4l-.4 .4h-1.8l-.4-.4v-1.4l.2-.1v-2.6l-.2-.1v-1.4zM154 110.9v1.8l.8 .4-1.6 .8 1.6 .7-1.6 .8 1.6 .7-1.6 .8 .8 .4v1.8"/>
<path d="M192 109.4a6.5 6.5 0 0 0 0 4.3M192 111.2h2M192 111.8h2M193 110.2v1M193 111.8v1M193.9 109.4a6.5 6.5 0 0 1 0 4.3M198.6 103.1l-.4 .4v1.4l.2 .1v2.6l-.2 .1v1.4l.4 .4M199.5 103.6v.4l.8 .4-1.6 .8 1.6 .7-1.6 .8 1.6 .8-1.6 .7 .8 .4v.4M200.4 103.1l.4 .4v1.4l-.2 .1v2.6l.2 .1v1.4l-.4 .4M207.3 116.9h5M207.3 117.1h5M208.8 103.2a1 1 0 0 0 1 1 1 1 0 0 0 1-1h1.7v10.3h-5.3v-10.3"/>
<path d="M218.7 109.4v1.4l.4 .4M219.1 104.8l-.4 .4 .2 2.8M220 105.3v.4l.8 .4-1.6 .8 1.6 .7-1.6 .8 1.6 .7-1.6 .8 .8 .4v.4M220.9 104.8l.4 .4v1.4l-.2 .1v2.6l.2 .1v1.4l-.4 .4M224.7 102.6v1.4l.4 .4M225 109.4a6.5 6.5 0 0 0 0 4.3M225 111.2h2M225 111.8h2M226 110.2v1M226 111.8v1M226.9 109.4a6.5 6.5 0 0 1 0 4.3M121.3 126.8h7.4"/>
<path d="M121.3 127h7.4M137.3 126.8h7.4M137.3 127h7.4M207.2 122.9h5M207.2 123.1h5"/>
<circle cx="143.9" cy="47.5" r=".13"/>
<circle cx="143.9" cy="47.5" r=".2"/>
<circle cx="231.9" cy="41.6" r=".2"/>
<circle cx="231.9" cy="41.6" r=".12"/>
<circle cx="43.5" cy="73.4" r=".12"/>
<circle cx="43.5" cy="73.4" r=".2"/>
<circle cx="131.1" cy="111.4" r=".12"/>
<circle cx="131.1" cy="111.4" r=".2"/>
<circle cx="207.9" cy="104" r=".13"/>
<circle cx="207.9" cy="104" r=".2"/>
</g>
<g fill="#000" stroke="#000" stroke-width=".14">
<circle cx="143.9" cy="47.5" r=".11"/>
<circle cx="231.9" cy="41.6" r=".11"/>
<circle cx="43.5" cy="73.4" r=".11"/>
<circle cx="131.1" cy="111.4" r=".11"/>
<circle cx="207.9" cy="104" r=".11"/>
</g>
<text font-size="11.1" x="27.7" y="41.5">SUM</text>
<g font-size="7.1">
<text x="227.1" y="32.8">INT</text>
<text x="171" y="65">DIFF</text>
<text x="126.1" y="95.5">INV</text>
</g>
<text font-size="7" x="222.4" y="124.4">d/dx</text>
<text font-size="2.8" fill="#333" x="160.4" y="196.8">Title:</text>
<g font-size="2.1" fill="#333">
<text x="160.4" y="174.9">Board2Pdf:</text>
<text x="174.1" y="174.9">Black</text>
<text x="181.5" y="174.9">And</text>
<text x="186.8" y="174.9">White</text>
<text x="194" y="174.9">TOP -</text>
<text x="202.7" y="174.9">Page</text>
<text x="209.5" y="174.9">1/2</text>
<text x="160.4" y="189.9">Sheet:</text>
<text x="168.6" y="189.9">Black</text>
<text x="176.1" y="189.9">And</text>
<text x="181.3" y="189.9">White</text>
<text x="188.6" y="189.9">TOP</text>
<text x="160.4" y="192.6">File:</text>
<text x="166.5" y="192.6">analogcomputer-v1.kicad_pcb</text>
<text x="160.4" y="202.8">KiCad</text>
<text x="160.4" y="200">Size:</text>
<text x="167" y="200">USLetter</text>
<text x="168.1" y="202.8">E.D.A.</text>
<text x="175.7" y="202.8">9.0.1</text>
<text x="182.4" y="200">Date:</text>
<text x="245.4" y="200.2">Rev:</text>
<text x="245.4" y="202.8">Id:</text>
<text x="249.5" y="202.8">/1</text>
</g>
<g font-size="1.8" fill="#333">
<text x="35" y="11.9">1</text>
<text x="85" y="11.9">2</text>
<text x="135" y="11.9">3</text>
<text x="185" y="11.9">4</text>
<text x="235" y="11.9">5</text>
<text x="10.3" y="35.9">A</text>
<text x="267.7" y="35.9">A</text>
<text x="10.3" y="85.9">B</text>
<text x="267.7" y="85.9">B</text>
<text x="10.3" y="135.9">C</text>
<text x="267.7" y="135.9">C</text>
<text x="10.3" y="185.9">D</text>
<text x="267.7" y="185.9">D</text>
<text x="35" y="205.8">1</text>
<text x="85" y="205.8">2</text>
<text x="135" y="205.8">3</text>
<text x="185" y="205.8">4</text>
<text x="235" y="205.8">5</text>
</g>
<g font-size="1.4">
<text x="77.2" y="28.3">in4</text>
<text x="102.3" y="32.8" transform="rotate(-90 102.3 32.8)">in1</text>
<text x="119.3" y="32.8" transform="rotate(-90 119.3 32.8)">in2</text>
<text x="135.3" y="33.3" transform="rotate(-90 135.3 33.3)">out1</text>
<text x="152.3" y="32.8" transform="rotate(-90 152.3 32.8)">in3</text>
<text x="169.3" y="32.8" transform="rotate(-90 169.3 32.8)">in4</text>
<text x="186.3" y="33.3" transform="rotate(-90 186.3 33.3)">out2</text>
<text x="205.4" y="31.3" transform="rotate(-90 205.4 31.3)">in1</text>
<text x="222.4" y="31.8" transform="rotate(-90 222.4 31.8)">out1</text>
<text x="231.6" y="35.9">Vcc+</text>
<text x="242.4" y="31.3" transform="rotate(-90 242.4 31.3)">in2</text>
<text x="257.4" y="31.8" transform="rotate(-90 257.4 31.8)">out2</text>
<text x="144" y="41.3">Vcc+</text>
<text x="231.5" y="40.5">TL082</text>
<text x="77.3" y="45.2">in3</text>
<text x="143.5" y="46.4">TL082</text>
<text x="205.6" y="46.6" transform="rotate(-90 205.6 46.6)">R1</text>
<text x="213.6" y="46.6" transform="rotate(-90 213.6 46.6)">R2</text>
<text x="221.4" y="47.1" transform="rotate(-90 221.4 47.1)">C1</text>
<text x="242.2" y="47" transform="rotate(-90 242.2 47)">C2</text>
<text x="249.4" y="47.2" transform="rotate(-90 249.4 47.2)">R4</text>
<text x="257.2" y="47" transform="rotate(-90 257.2 47)">R3</text>
<text x="39.9" y="52.9">R8</text>
<text x="54.9" y="52.9">R6</text>
<text x="121.9" y="50.4" transform="rotate(-90 121.9 50.4)">R1</text>
<text x="127.9" y="50.4" transform="rotate(-90 127.9 50.4)">R2</text>
<text x="133.9" y="50.4" transform="rotate(-90 133.9 50.4)">R3</text>
<text x="153.4" y="50.1" transform="rotate(-90 153.4 50.1)">R5</text>
<text x="160.4" y="49.1" transform="rotate(-90 160.4 49.1)">R6</text>
<text x="166.4" y="48.6" transform="rotate(-90 166.4 48.6)">R7</text>
<text x="39.9" y="59.9">R7</text>
<text x="54.9" y="59.9">R5</text>
<text x="213.2" y="56.8">gnd</text>
<text x="231.7" y="56.8">Vcc-</text>
<text x="76.7" y="62">out2</text>
<text x="130.6" y="62.4" transform="rotate(-90 130.6 62.4)">R4</text>
<text x="143.6" y="63.7">Vcc-</text>
<text x="157.4" y="62.4" transform="rotate(-90 157.4 62.4)">R8</text>
<text x="143.9" y="69.6">gnd</text>
<text x="26.8" y="73" transform="rotate(-90 26.8 73)">gnd</text>
<text x="34.8" y="73.5" transform="rotate(-90 34.8 73.5)">Vcc+</text>
<text x="42.4" y="73.8" transform="rotate(-90 42.4 73.8)">TL082</text>
<text x="62.7" y="73.5" transform="rotate(-90 62.7 73.5)">Vcc-</text>
<text x="39.9" y="79.9">R3</text>
<text x="54.9" y="79.9">R1</text>
<text x="77.2" y="79.3">in1</text>
<text x="39.9" y="87.9">R4</text>
<text x="54.9" y="87.9">R2</text>
<text x="183.3" y="89.3" transform="rotate(-90 183.3 89.3)">in1</text>
<text x="200.3" y="89.8" transform="rotate(-90 200.3 89.8)">out1</text>
<text x="217.3" y="89.3" transform="rotate(-90 217.3 89.3)">in2</text>
<text x="234.3" y="89.8" transform="rotate(-90 234.3 89.8)">out2</text>
<text x="102.8" y="93.1" transform="rotate(-90 102.8 93.1)">in1</text>
<text x="118.8" y="93.6" transform="rotate(-90 118.8 93.6)">out1</text>
<text x="144.8" y="93.2" transform="rotate(-90 144.8 93.2)">in2</text>
<text x="159.8" y="93.7" transform="rotate(-90 159.8 93.7)">out2</text>
<text x="77.1" y="96.3">in2</text>
<text x="207.8" y="97.8">Vcc+</text>
<text x="130.9" y="103.7">Vcc+</text>
<text x="191.4" y="102.3" transform="rotate(-90 191.4 102.3)">R1</text>
<text x="197.9" y="107.4" transform="rotate(-90 197.9 107.4)">R2</text>
<text x="207.5" y="102.9">TL082</text>
<text x="224.4" y="102.3" transform="rotate(-90 224.4 102.3)">R3</text>
<text x="76.4" y="113.3">out1</text>
<text x="131.9" y="110.3">U1</text>
<text x="191.2" y="112.6" transform="rotate(-90 191.2 112.6)">C1</text>
<text x="218.7" y="109.1" transform="rotate(-90 218.7 109.1)">R4</text>
<text x="224.2" y="111.6" transform="rotate(-90 224.2 111.6)">C2</text>
<text x="110.4" y="116.1" transform="rotate(-90 110.4 116.1)">R1</text>
<text x="118.4" y="116.1" transform="rotate(-90 118.4 116.1)">R2</text>
<text x="149.1" y="116.1" transform="rotate(-90 149.1 116.1)">R3</text>
<text x="157.1" y="116.1" transform="rotate(-90 157.1 116.1)">R4</text>
<text x="207.8" y="119.7">Vcc-</text>
<text x="123" y="125.7">Vcc-</text>
<text x="139.5" y="125.7">gnd</text>
<text x="208.2" y="125.7">gnd</text>
</g>
</svg>
